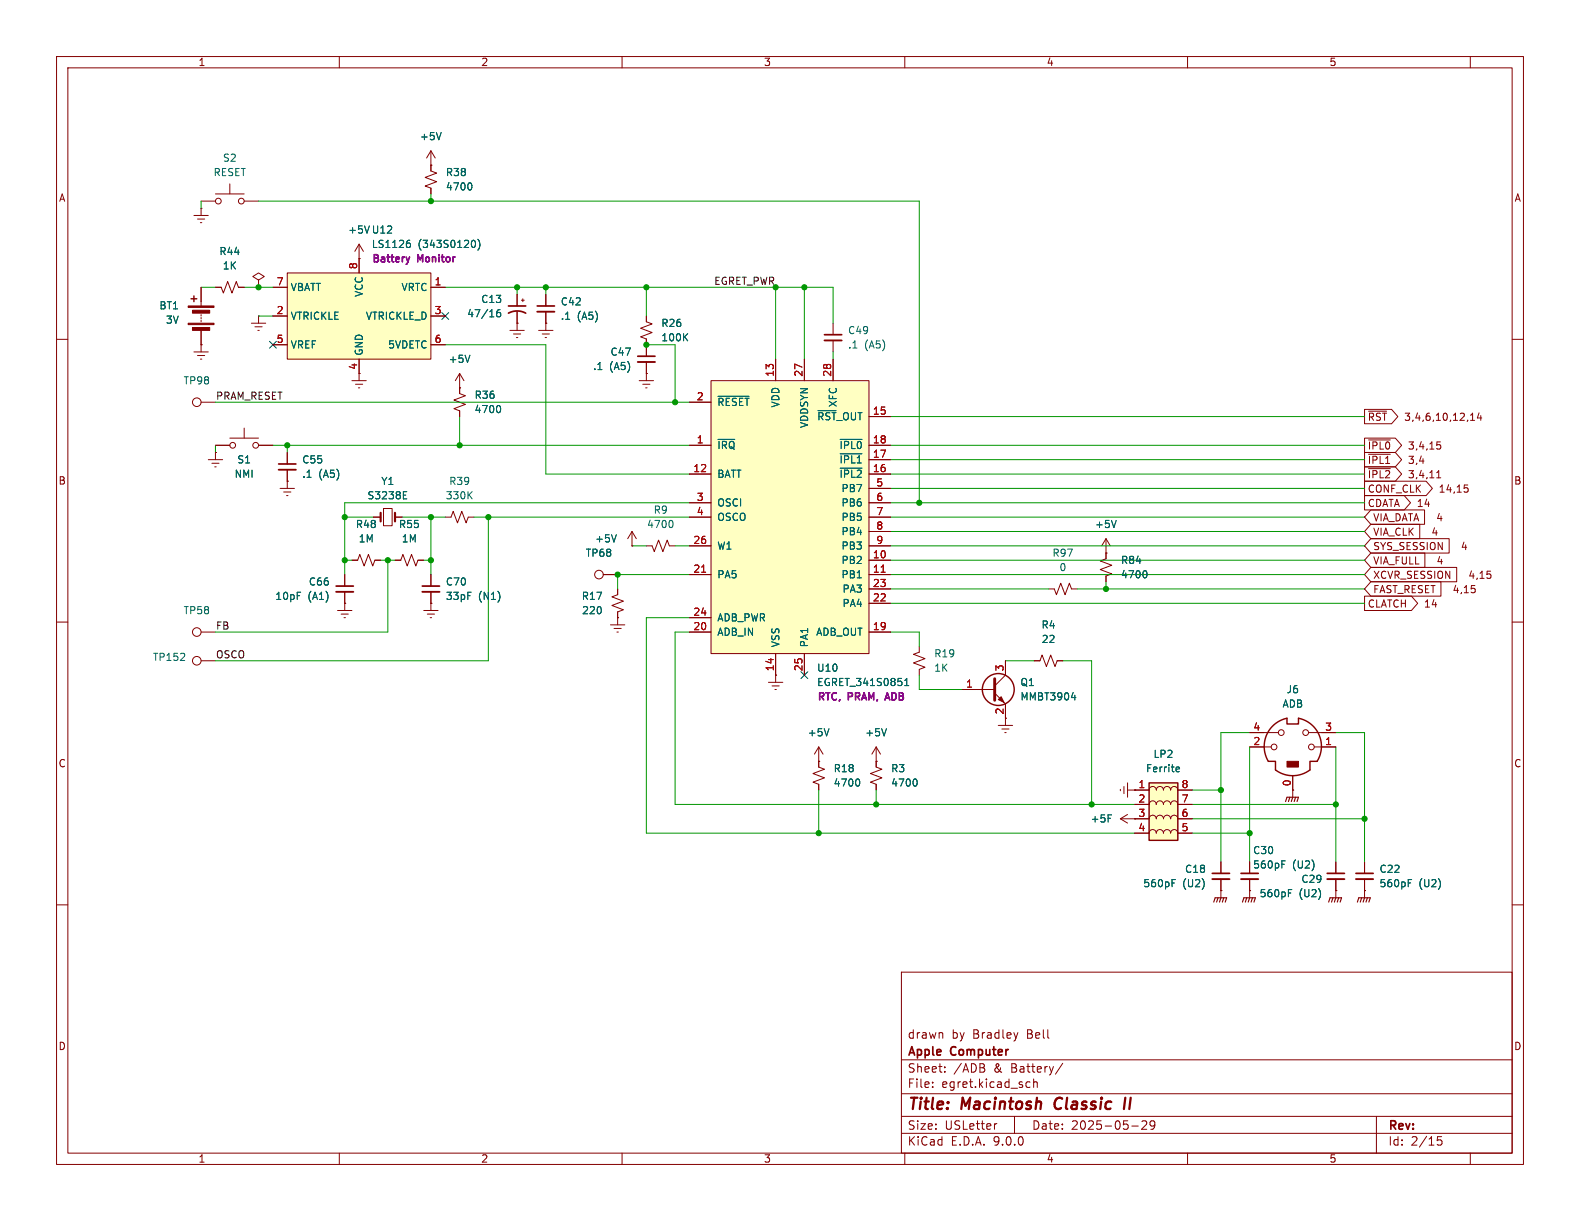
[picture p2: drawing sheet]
<svg xmlns="http://www.w3.org/2000/svg" width="279mm" height="216mm" viewBox="0 0 279 216" stroke-linecap="round" stroke-linejoin="round" font-family="sans-serif">
<g fill="none" stroke="#840000" stroke-width=".18">
<path d="M10 10h259.4v195.9h-259.4zM12 12h255.4v191.9h-255.4zM60 10v2M110 10v2M160 10v2M210 10v2M260 10v2M90.2 58.4h2.5M90.8 59.1h1.3M91.3 59.7h.3M91.4 57.2h.1M91.4 57.2v1.2"/>
<path d="M10 60h2M38.1 78.7h2.5M40.6 77.5h5.1M43.2 75.7v1.8M45.7 78.7h2.6M267.4 60h2M36.8 81.3h2.6M37.5 81.9h1.2M38 82.6h.2M38.1 80h.1M38.1 80v1.3M49.5 86.4h2.6"/>
<path d="M50.2 87h1.2M50.7 87.6h.2M50.8 85.1h.1M50.8 80v2M50.8 83.1v3.3M62.2 99.1h1l.4-1.1 .8 2.1 .8-2.1 .7 2.1 .4-1h1M66 91.4h1.3M67.8 89.9h1.5v3.1h-1.5zM69.8 99.1h1.1l.3-1.1 .8 2.1 .8-2.1 .7 2.1 .4-1h1M69.8 91.4h1.3M78.7 91.4h1.1l.3-1 .8 2.1 .8-2.1 .7 2.1 .4-1.1h1M111.8 96.5h.1"/>
<path d="M111.8 94l.7 1.3M111.8 94l-.8 1.3M111.8 94v2.5M114.3 96.5h1l.4 1 .8-2 .7 2 .8-2 .4 1h1M10 110h2M35.6 116.8h2.5M35.6 111.8h2.5M59.7 108h2.5M60.3 108.6h1.3M60.8 109.2h.3M61 106.7h.1M61 101.6v2"/>
<path d="M61 104.6v3.4M74.9 108h2.6M75.6 108.6h1.2M76.1 109.2h.2M76.2 106.7h.1M76.2 101.6v2M76.2 104.6v3.4M106.7 101.6h2.5M109.2 104.1v1.1l-1 .3 2 .8-2 .8 2 .7-1 .4v1M267.4 110h2M198.1 139.6v.2M198.8 139.1v1.2"/>
<path d="M199.4 139.7h1.3M199.4 138.4v2.6M200.7 139.7h.1M221 132.1h3.8M221 129.5h5.1M228.6 139.7h.1M228.6 137.2v3.8M231.4 129.5h4.8M232.4 132.1h3.8M198.1 144.8l1.3 .7M198.1 144.8h2.6M199.4 144l-1.3 .8"/>
<path d="M200.7 144.8h.1M215.9 157.5h.1M215.9 152.4v2M215.9 155.4v3.4M221 157.5h.1M221 155.4v3.4M236.2 157.5h.1M236.2 152.4v2M236.2 155.4v3.4M241.3 157.5h.1M241.3 152.4v2M241.3 155.4v3.4"/>
<path d="M10 160h2M159.4 171.9h108v32h-108zM267.4 160h2M159.4 197.4h108M159.4 193.4h108M159.4 187.4h108M164.9 192.1v.2M164.9 191.4v.1M166.6 182.7l.1 .9M167.1 189.4v.2M167.1 188.7v.1M176.3 198.7l-.3 .1"/>
<path d="M179.4 197.4v3M180 182.6l-.4 1M181.6 192.2h.5M181.6 191.4h.5M182.8 191.4l.2-.1 .4 .1v.9M182.8 190.8v1.5M187.9 188l-1.3 1.9M200.1 199.1h1.2M201.9 198.3l.6-.1 .2 .1 .1 .3-.9 1.1h.9M204.2 198.8l-.3 .3h-.3l-.2-.3 .1-.5 .4-.1 .2 .1a.99 .99 0 0 1-.3 1.4h-.3M243.4 197.4v6.5M60 203.9v2"/>
<path d="M110 203.9v2M159.4 200.4h108M160 203.9v2M210 203.9v2M254.9 201h-.7l-.1 .7 .3-.1h.5l.1 .2-.1 .5-.2 .2-.6-.2M260 203.9v2"/>
<circle cx="41.1" cy="78.7" r=".51"/>
<circle cx="45.2" cy="78.7" r=".51"/>
<circle cx="34.8" cy="111.8" r=".76"/>
<circle cx="34.8" cy="116.8" r=".76"/>
<circle cx="105.9" cy="101.6" r=".76"/>
<circle cx="225.3" cy="132.1" r=".51"/>
<circle cx="226.6" cy="129.5" r=".51"/>
<circle cx="230.9" cy="129.5" r=".51"/>
<circle cx="231.9" cy="132.1" r=".51"/>
</g>
<path d="M186.8 194.4a1.27 1.27 0 0 0 0 1.6M199 194.1l-.3 2M199.9 194.1l-.2 2" fill="none" stroke="#840000" stroke-width=".4"/>
<path d="M49.3 82h3M59.4 103.6h3.1M74.7 103.6h3M214.4 154.4h3M219.5 154.4h3M234.7 154.4h3M239.8 154.4h3" fill="none" stroke="#840000" stroke-width=".3"/>
<path d="M49.3 83.1h3M59.4 104.6h3.1M74.7 104.6h3M214.4 155.4h3M219.5 155.4h3M234.7 155.4h3M239.8 155.4h3" fill="none" stroke="#840000" stroke-width=".33"/>
<g fill="none" stroke="#006464" stroke-width=".18">
<path d="M71.3 87.5h.5M71.3 88.2h.6M71.3 86.9h.6M82.9 87.5l.6 .7M83.5 86.9l-.7 .8M109 94.6l-.4 1.2M118.7 92a.79 .79 0 0 1 0 1.3M196 144.1h.6M207.3 156.1h.4M207.3 155.5h.6M226.7 152.8h.4M226.7 152.2h.6"/>
<path d="M227.8 157.9h.5M227.8 157.3h.6M249 156.1h.5M249 155.5h.6"/>
</g>
<g fill="none" stroke="#840000" stroke-width=".2">
<path d="M214.6 159.5l.3-.7h2l-.2 .7M215.4 158.8l-.3 .7M215.9 158.8l-.3 .7M216.4 158.8l-.2 .7M219.7 159.5l.3-.7h2l-.3 .7M220.5 158.8l-.3 .7M221 158.8l-.3 .7M221.5 158.8l-.3 .7M227.3 141.7l.3-.7h2l-.2 .7M228.1 141l-.3 .7M228.6 141l-.3 .7M229.1 141l-.2 .7"/>
<path d="M234.9 159.5l.3-.7h2l-.2 .7M235.7 158.8l-.2 .7M236.2 158.8l-.2 .7M236.7 158.8l-.2 .7M240 159.5l.3-.7h2l-.2 .7M240.8 158.8l-.3 .7M241.3 158.8l-.3 .7M241.8 158.8l-.2 .7"/>
</g>
<path d="M67.3 90.7v1.5M69.8 90.7v1.5" fill="none" stroke="#840000" stroke-width=".38"/>
<path d="M224.9 128.5l1.4-1.1 1.3-.4v1h2v-1a5.1 5.1 0 0 1 3.3 7.6h-1.3v1.5a5.1 5.1 0 0 1-6 0v-1.5h-1.3a5.1 5.1 0 0 1 .6-6.1z" fill="none" stroke="#840000" stroke-width=".25"/>
<path d="M227.6 134.6h2v1h-2z" fill="#840000" stroke="#840000" stroke-width=".18"/>
<path d="M203.2 138.4h5.1v10.2h-5.1z" fill="#ffffc2"/>
<g fill="none" stroke="#840000" stroke-width=".25">
<path d="M203.2 138.4h5.1v10.2h-5.1z"/>
<circle cx="176.5" cy="121.9" r="2.82"/>
</g>
<g fill="none" stroke="#840000" stroke-width=".18">
<path d="M76.2 26.7v3.5l1 .4-2 .8 2 .7-2 .8 1 .4v1M76.2 29.2h.1M76.2 26.7l-.8 1.2M76.2 26.7l.8 1.2M177.8 116.8v2.6l-1.9 1.9M170.2 121.9h5.7M175.9 122.6l1.9 1.9v3.8M176.5 128.3h2.6M177.2 128.9h1.2M177.7 129.5h.2M200.7 139.7h2.5a.64 .64 0 0 1 .6-.6 .64 .64 0 0 1 .7 .6 .64 .64 0 0 1 .6-.6 .64 .64 0 0 1 .6 .6 .64 .64 0 0 1 .7-.6 .64 .64 0 0 1 .6 .6 .64 .64 0 0 1 .6-.6 .64 .64 0 0 1 .7 .6h2.5M200.7 142.2h2.5a.64 .64 0 0 1 .6-.6 .64 .64 0 0 1 .7 .6 .64 .64 0 0 1 .6-.6 .64 .64 0 0 1 .6 .6 .64 .64 0 0 1 .7-.6 .64 .64 0 0 1 .6 .6 .64 .64 0 0 1 .6-.6 .64 .64 0 0 1 .7 .6h2.5"/>
<path d="M200.7 144.8h2.5a.64 .64 0 0 1 .6-.7 .64 .64 0 0 1 .7 .7 .64 .64 0 0 1 .6-.7 .64 .64 0 0 1 .6 .7 .64 .64 0 0 1 .7-.7 .64 .64 0 0 1 .6 .7 .64 .64 0 0 1 .6-.7 .64 .64 0 0 1 .7 .7h2.5M200.7 147.3h2.5a.64 .64 0 0 1 .6-.6 .64 .64 0 0 1 .7 .6 .64 .64 0 0 1 .6-.6 .64 .64 0 0 1 .6 .6 .64 .64 0 0 1 .7-.6 .64 .64 0 0 1 .6 .6 .64 .64 0 0 1 .6-.6 .64 .64 0 0 1 .7 .6h2.5"/>
</g>
<path d="M78 23.4l-.4 1.3M83.1 32.3a.79 .79 0 0 1 0 1.3M189.5 123.3h.7M190.1 122.9v.9M208.2 135.6l.3 .1 .1 .2-.6 .1M208.5 136.4l-.3 .1" fill="none" stroke="#006464" stroke-width=".18"/>
<path d="M175.9 120v3.8" fill="none" stroke="#840000" stroke-width=".51"/>
<path d="M176.5 123.7l.5-.5 .5 1z" fill="#840000" stroke="#840000" stroke-width=".18"/>
<path d="M50.8 48.3h25.4v15.2h-25.4z" fill="#ffffc2"/>
<g fill="none" stroke="#840000" stroke-width=".18">
<path d="M34.3 38.1h2.5M34.9 38.7h1.3M35.4 39.4h.3M35.6 36.8h.1M35.6 36.8v1.3M35.6 35.6h2.5M38.1 34.3h5.1M40.6 32.5v1.8M43.2 35.6h2.5M35.6 50.8v3.3M35.6 55.6v.3M35.6 56.1v.3"/>
<path d="M35.6 56.6v.3M35.6 58.4v3.8M38.1 50.8h1l.4 1 .8-2 .7 2 .8-2 .4 1h1M44.4 57.2h2.6M45.1 57.8h1.3M45.6 58.4h.2M45.7 55.9h.1M45.7 49.5l1-.6-1-.6-1 .6 1 .6v1.3M45.7 50.8h.1M45.7 55.9v1.3M48.3 50.8h2.5M48.3 55.9h2.5"/>
<path d="M50.8 48.3h25.4v15.2h-25.4zM63.5 45.7h.1M63.5 43.2v5.1M63.5 43.2l-.8 1.3M63.5 43.2l.8 1.3M76.2 50.8h2.5M76.2 55.9h2.5M95.2 58.4h2.6M95.9 59.1h1.3M96.4 59.7h.2M96.5 57.2h.1M96.5 52.1v2"/>
<path d="M96.5 55.1v3.3M147.3 57.2v2M34.3 62.2h2.5M34.9 62.9h1.3M35.4 63.5h.3M35.6 61h.1M35.6 71.1h2.5M48.3 61h2.5M62.2 67.3h2.6M62.9 67.9h1.2M63.4 68.6h.2M63.5 63.5v3.8"/>
<path d="M76.2 61h2.5M81.3 68.6h.1M81.3 66l-.8 1.3M81.3 66l.7 1.3M81.3 66v2.6M113 67.3h2.6M113.7 67.9h1.2M114.2 68.6h.2M114.3 66h.1M114.3 66v1.3M147.3 60.2v2M195.6 95.3v3.5l-1 .4 2 .7-2 .8 2 .8-1 .4v1"/>
<path d="M195.6 97.8h.1M195.6 95.3l-.8 1.2M195.6 95.3l.7 1.2M107.9 110.5h2.6M108.6 111.1h1.3M109.1 111.8h.2M109.2 109.2h.1M109.2 109.2v1.3M137.2 119.4h.1M137.2 119.4v1.3M162.6 114.3v1l-1.1 .4 2.1 .8-2.1 .7 2.1 .8-1 .4v1M182.9 116.8h1l.4-1 .7 2.1 .8-2.1 .8 2.1 .3-1.1h1.1"/>
<path d="M185.4 104.1h1l.4 1.1 .8-2.1 .7 2.1 .8-2.1 .4 1h1M135.9 120.7h2.5M136.5 121.3h1.3M137 121.9h.3M144.8 132.1v3.5l1 .4-2 .8 2 .7-2 .8 1 .4v1M144.8 134.6h.1M144.8 132.1l-.8 1.3M144.8 132.1l.7 1.3M154.9 134.6h.1M154.9 132.1v3.5l1.1 .4-2.1 .8 2.1 .7-2.1 .8 1 .4v1M154.9 132.1l-.7 1.3M154.9 132.1l.8 1.3"/>
<circle cx="38.6" cy="35.6" r=".51"/>
<circle cx="42.7" cy="35.6" r=".51"/>
<circle cx="34.8" cy="71.1" r=".76"/>
</g>
<path d="M72.1 43h.2l.3 .2-.1 .4-.4 .2M72.2 42.5h.3M83.5 42.6l.2-.1a.68 .68 0 0 1 .4 .6 .68 .68 0 0 1-.4 .7l-.2-.1M84.5 42.3a1.46 1.46 0 0 1 0 1.9M83.1 62.8l-.4 1.3M197.4 92l-.4 1.3M202.5 100.9a.79 .79 0 0 1 0 1.3M146.6 128.8l-.4 1.3M151.7 137.7a.79 .79 0 0 1 0 1.3M156.8 128.8l-.5 1.3M161.9 137.7a.79 .79 0 0 1 0 1.3" fill="none" stroke="#006464" stroke-width=".18"/>
<path d="M72.4 45.4l-.3 .9" fill="none" stroke="#840084" stroke-width=".25"/>
<g fill="#840000" stroke="#840000" stroke-width=".18">
<path d="M33.3 54.1h4.5v.3h-4.5z"/>
<path d="M33.3 57.2h4.5v.2h-4.5z"/>
<path d="M34 54.9h3.1v.5h-3.1z"/>
<path d="M34 57.9h3.1v.5h-3.1z"/>
</g>
<path d="M33.8 52.8h1M34.3 52.3v1" fill="none" stroke="#840000" stroke-width=".25"/>
<path d="M95 54.1h3M145.8 59.2h3" fill="none" stroke="#840000" stroke-width=".3"/>
<path d="M95 55.1h3M145.8 60.2h3" fill="none" stroke="#840000" stroke-width=".33"/>
<path d="M125.7 67.3h28v48.3h-28z" fill="#ffffc2"/>
<g fill="none" stroke="#840000" stroke-width=".18">
<path d="M76.2 29.2h.1M76.2 29.2v1M76.2 33.3v1M35.6 50.8v2.5M35.6 58.4v2.6M38.1 50.8h1M42.2 50.8h1M48.3 50.8h2.5M48.3 55.9h2.5M63.5 45.7h.1M63.5 45.7v2.6M76.2 50.8h2.5"/>
<path d="M76.2 55.9h2.5M91.4 57.2h.1M91.4 52.1v2M91.4 55.1v2.1M92.2 53.1h.5M92.5 52.8v.5M96.5 57.2h.1M96.5 52.1v2M96.5 55.1v2.1M114.3 55.9v1l1 .4-2 .7 2 .8-2 .8 1 .3v3.1M35.6 61h.1M38.1 78.7h2.5"/>
<path d="M45.7 78.7h2.6M48.3 61h2.5M63.5 63.5v2.5M76.2 61h2.5M81.3 68.6v1l1 .4-2 .7 2 .8-2 .8 1 .3v1.1M81.3 68.6h.1M114.3 66h.1M114.3 64v2M121.9 71.1h3.8M121.9 78.7h3.8M125.7 67.3h28v48.3h-28zM137.2 63.5v3.8"/>
<path d="M142.2 63.5v3.8M147.3 63.5v3.8M153.7 78.7h3.8M153.7 73.7h3.8M241.3 72.4h4.8l1.1 1.3-1.1 1.2h-4.8zM241.3 77.5h5.4l1.2 1.2-1.2 1.3h-5.4zM242 72.7h3.2M242 77.8h3.9M254.1 78.1h.6M254.2 78.6h.3l.3 .3-.1 .4-.5 .1M260 74.3h.8M260 73.4l.4-.3v1.2"/>
<path d="M261.6 73l-.3 .9h.7M261.9 73.5v.8M38.1 80h.1M50.8 85.1h.1M50.8 80v2M50.8 83.1v2M62.2 99.1h1M66 91.4h1.3M66.3 99.1h1M69.8 91.4h1.3M69.8 99.1h1.1M73.9 99.1h1"/>
<path d="M111.8 96.5h.1M121.9 83.8h3.8M121.9 88.9h3.8M121.9 91.4h3.8M121.9 96.5h3.8M153.7 83.8h3.8M153.7 88.9h3.8M153.7 91.4h3.8M153.7 96.5h3.8M153.7 81.3h3.8M153.7 86.4h3.8M153.7 94h3.8"/>
<path d="M153.7 99.1h3.8M195.6 97.8h.1M195.6 97.8v1M241.3 87.6h7l1.1 1.3-1.1 1.3h-7zM241.3 85.1h10.9l1.1 1.3-1.1 1.2h-10.9zM241.3 82.5h5.4l1.2 1.3-1.2 1.3h-5.4zM241.3 80h5.4l1.2 1.3-1.2 1.3h-5.4zM242 82.9h3.9M242 80.3h3.9M242.4 92.7h8.7v2.6h-8.7l-1.1-1.3zM242.4 95.2h13.9v2.6h-13.9l-1.1-1.3zM242.4 97.8h9.6v2.5h-9.6l-1.1-1.2z"/>
<path d="M242.4 90.2h9.5v2.5h-9.5l-1.1-1.3zM254.1 84.5h.7M254.1 83.6l.3-.4v1.3M259 85.8h.6M259.1 86.2h.3l.2 .3v.4l-.5 .1M61 106.7h.1M61 101.6v2M61 104.6v2.1M76.2 106.7h.1M76.2 101.6v2M76.2 104.6v2.1M106.7 101.6h2.5"/>
<path d="M109.2 109.2h.1M109.2 104.1v1.1M109.2 108.2v1M121.9 101.6h3.8M121.9 109.2h3.8M121.9 111.8h3.8M137.2 119.4h.1M137.2 115.6v3.8M142.2 115.6v3.8M153.7 101.6h3.8M153.7 111.8h3.8M153.7 104.1h3.8"/>
<path d="M153.7 106.7h3.8M177.8 116.8v2.6M182.9 116.8h1M186.9 116.8h1.1M195.6 101.9v1M241.3 105.4h8.3l1.1 1.3-1.1 1.3h-8.3zM242.4 100.3h15.2v2.6h-15.2l-1.1-1.3zM242.4 102.9h12.4v2.5h-12.4l-1.1-1.3zM260.2 103.5h.6M260.8 104.1l.1 .2-.1 .4M263 101h.6M263.5 101.5l.2 .2-.2 .5"/>
<path d="M144.8 134.6h.1M144.8 134.6v1M144.8 138.7v1M154.9 134.6h.1M154.9 134.6v1M154.9 138.7v1M170.2 121.9h2.5M177.8 124.5v2.5M200.7 139.7h.1M200.7 139.7h2.5M208.3 139.7h2.5M221 129.5h2.5"/>
<path d="M221 132.1h2.5M228.6 139.7h.1M228.6 137.2v2.5M233.7 129.5h2.5M233.7 132.1h2.5M200.7 144.8h.1M200.7 142.2h2.5M200.7 144.8h2.5M200.7 147.3h2.5M208.3 142.2h2.5M208.3 144.8h2.5M208.3 147.3h2.5"/>
<path d="M215.9 157.5h.1M215.9 152.4v2M215.9 155.4v2.1M221 157.5h.1M221 155.4v2.1M236.2 157.5h.1M236.2 152.4v2M236.2 155.4v2.1M241.3 157.5h.1M241.3 152.4v2M241.3 155.4v2.1"/>
</g>
<g fill="none" stroke="#006464" stroke-width=".18">
<path d="M78 23.4l-.4 1.3M83.1 32.3a.79 .79 0 0 1 0 1.3M72.1 43h.2l.3 .2-.1 .4-.4 .2M72.2 42.5h.3M83.5 42.6l.2-.1a.68 .68 0 0 1 .4 .6 .68 .68 0 0 1-.4 .7l-.2-.1M84.5 42.3a1.46 1.46 0 0 1 0 1.9M88.4 54.8h-.3a.86 .86 0 0 0 0 1.2l.4-.1v-.4l-.2-.3h-.2l-.3 .3M121.1 59.5l.5 .8M121.6 59l-.7 .7M83.1 62.8l-.4 1.3M88.2 71.7a.79 .79 0 0 1 0 1.3M127 70.1h5.5"/>
<path d="M127 77.7h2.9M144.6 72.6h3.2M148.6 77.7h3.8M71.3 87.5h.5M71.3 88.2h.6M71.3 86.9h.6M109 94.6l-.4 1.2M148.6 80.2h3.8M148.6 82.8h3.8M197.4 92l-.4 1.3M202.5 100.9a.79 .79 0 0 1 0 1.3M146.6 128.8l-.4 1.3"/>
<path d="M151.7 137.7a.79 .79 0 0 1 0 1.3M156.8 128.8l-.5 1.3M160 121.2h.7M160 120.3l.3-.3v1.2M161.9 137.7a.79 .79 0 0 1 0 1.3M189.5 123.3h.7M190.1 122.9v.9M208.2 135.6l.3 .1 .1 .2-.6 .1M208.5 136.4l-.3 .1M196 144.1h.6M207.3 156.1h.4M207.3 155.5h.6"/>
<path d="M226.7 152.8h.4M226.7 152.2h.6M227.8 157.9h.5M227.8 157.3h.6M249 156.1h.5M249 155.5h.6"/>
</g>
<path d="M124.1 101.2h.7M155.8 101.2h.7" fill="none" stroke="#a90000" stroke-width=".18"/>
<path d="M72.4 45.4l-.3 .9M156.9 122.5l-.4 1.3" fill="none" stroke="#840084" stroke-width=".25"/>
<path d="M89.9 55.4a3.2 3.2 0 0 1 3.1 0M89.9 54.1h3.1M112.8 63h3" fill="none" stroke="#840000" stroke-width=".3"/>
<path d="M112.8 64h3" fill="none" stroke="#840000" stroke-width=".33"/>
<g fill="none" stroke="#009600" stroke-width=".18">
<path d="M35.6 35.6v1.2M45.7 35.6h116.9v53.3M76.2 34.3v1.3M35.6 50.8h2.5M43.2 50.8h5.1M45.7 55.9h2.6M78.7 50.8h68.6v6.4M91.4 50.8v1.3M96.5 50.8v1.3M114.3 50.8v5.1M137.2 50.8v12.7M142.2 50.8v12.7"/>
<path d="M38.1 71.1h83.8M38.1 78.7v1.3M48.3 78.7h73.6M50.8 78.7v1.3M78.7 61h17.8v22.8h25.4M81.3 73.7v5M114.3 61h5.1v10.1M147.3 62.2v1.3M157.5 73.7h83.8M157.5 78.7h83.8M61 99.1h1.2M61 91.4h5"/>
<path d="M67.3 99.1h2.5M68.6 99.1v12.7h-30.5M71.1 91.4h7.6M74.9 99.1h1.3M76.2 91.4v10.2M83.8 91.4h38.1M86.4 91.4v25.4h-48.3M111.8 96.5h2.5M119.4 96.5h2.5M121.9 88.9h-60.9v12.7M157.5 99.1h83.8M157.5 91.4h83.8"/>
<path d="M157.5 94h83.8M157.5 83.8h83.8M157.5 81.3h83.8M157.5 86.4h83.8M157.5 88.9h83.8M157.5 96.5h83.8M121.9 111.8h-2.5v30.4h81.3M121.9 109.2h-7.6v38.1h86.4M121.9 101.6h-12.7v2.5M157.5 104.1h27.9M157.5 106.7h83.8M157.5 111.8h5.1v2.5"/>
<path d="M157.5 101.6h83.8M162.6 119.4v2.5h7.6M177.8 116.8h5.1M188 116.8h5v25.4M190.5 104.1h50.8M195.6 102.9v1.2M144.8 139.7v7.6M154.9 139.7v2.5M210.8 139.7h5.1M221 129.5h-5.1v22.9M221 132.1v20.3M236.2 129.5h5.1v22.9"/>
<path d="M236.2 132.1v20.3M210.8 147.3h10.2M210.8 142.2h25.4M210.8 144.8h30.5"/>
</g>
<path d="M78.1 55.3l1.2 1.2M79.3 55.3l-1.2 1.2M47.7 60.4l1.2 1.2M48.9 60.4l-1.2 1.2M141.6 118.8l1.2 1.2M142.8 118.8l-1.2 1.2" fill="none" stroke="#000084" stroke-width=".18"/>
<g fill="#009600" stroke="#009600" stroke-width=".18">
<circle cx="68.6" cy="99.1" r=".46"/>
<circle cx="76.2" cy="99.1" r=".46"/>
<circle cx="61" cy="91.4" r=".46"/>
<circle cx="81.3" cy="78.7" r=".46"/>
<circle cx="61" cy="99.1" r=".46"/>
<circle cx="144.8" cy="147.3" r=".46"/>
<circle cx="154.9" cy="142.2" r=".46"/>
<circle cx="142.2" cy="50.8" r=".46"/>
<circle cx="162.6" cy="88.9" r=".46"/>
<circle cx="114.3" cy="50.8" r=".46"/>
<circle cx="96.5" cy="50.8" r=".46"/>
<circle cx="91.4" cy="50.8" r=".46"/>
<circle cx="119.4" cy="71.1" r=".46"/>
<circle cx="114.3" cy="61" r=".46"/>
<circle cx="195.6" cy="104.1" r=".46"/>
<circle cx="45.7" cy="50.8" r=".46"/>
<circle cx="50.8" cy="78.7" r=".46"/>
<circle cx="76.2" cy="35.6" r=".46"/>
<circle cx="193" cy="142.2" r=".46"/>
<circle cx="221" cy="147.3" r=".46"/>
<circle cx="215.9" cy="139.7" r=".46"/>
<circle cx="241.3" cy="144.8" r=".46"/>
<circle cx="236.2" cy="142.2" r=".46"/>
<circle cx="109.2" cy="101.6" r=".46"/>
<circle cx="76.2" cy="91.4" r=".46"/>
<circle cx="86.4" cy="91.4" r=".46"/>
</g>
<g font-size="2.8" fill="#840000">
<text x="160.4" y="196.8">Title:</text>
<text x="170.1" y="196.8">Macintosh</text>
<text x="187.3" y="196.8">Classic</text>
</g>
<g font-size="2.1" fill="#840000">
<text x="160.4" y="183.9">drawn</text>
<text x="168.3" y="183.9">by</text>
<text x="172.1" y="183.9">Bradley</text>
<text x="181.7" y="183.9">Bell</text>
<text x="160.4" y="189.9">Sheet:</text>
<text x="160.4" y="187.1">Apple</text>
<text x="168.2" y="187.1">Computer</text>
<text x="168.6" y="189.9">/ADB</text>
<text x="175.8" y="189.9">&amp;</text>
<text x="178.9" y="189.9">Battery/</text>
<text x="160.4" y="192.6">File:</text>
<text x="166.5" y="192.6">egret.kicad_sch</text>
<text x="160.4" y="202.8">KiCad</text>
<text x="160.4" y="200">Size:</text>
<text x="167.1" y="200">USLetter</text>
<text x="168.1" y="202.8">E.D.A.</text>
<text x="175.7" y="202.8">9.0.0</text>
<text x="182.4" y="200">Date:</text>
<text x="189.4" y="200">2025-05-29</text>
<text x="245.4" y="200.2">Rev:</text>
<text x="245.4" y="202.8">Id:</text>
<text x="249.5" y="202.8">2/15</text>
</g>
<g font-size="1.8" fill="#840000">
<text x="35" y="11.9">1</text>
<text x="85" y="11.9">2</text>
<text x="135" y="11.9">3</text>
<text x="185" y="11.9">4</text>
<text x="235" y="11.9">5</text>
<text x="10.3" y="35.9">A</text>
<text x="267.7" y="35.9">A</text>
<text x="241.8" y="74.6">~{RST} 3,4,6,10,12,14</text>
<text x="241.8" y="79.7">~{IPL0}</text>
<text x="241.8" y="82.2">~{IPL1}</text>
<text x="248.9" y="79.7">3,4,15</text>
<text x="248.9" y="82.2">3,4</text>
<text x="10.3" y="85.9">B</text>
<text x="241.8" y="89.9">CDATA</text>
<text x="241.8" y="87.3">CONF_CLK</text>
<text x="241.8" y="84.8">~{IPL2}</text>
<text x="248.9" y="84.8">3,4,11</text>
<text x="250.4" y="89.9">14</text>
<text x="254.3" y="87.3">14,15</text>
<text x="267.7" y="85.9">B</text>
<text x="242.7" y="94.9">VIA_CLK</text>
<text x="242.7" y="92.4">VIA_DATA</text>
<text x="253" y="94.9">4</text>
<text x="253.9" y="92.4">4</text>
<text x="242.7" y="97.5">SYS_SESSION</text>
<text x="242.7" y="100">VIA_FULL</text>
<text x="253.9" y="100">4</text>
<text x="258.2" y="97.5">4</text>
<text x="241.8" y="107.6">CLATCH</text>
<text x="242.7" y="102.6">XCVR_SESSION</text>
<text x="242.7" y="105.1">FAST_RESET</text>
<text x="251.7" y="107.6">14</text>
<text x="256.8" y="105.1">4,15</text>
<text x="259.6" y="102.6">4,15</text>
<text x="10.3" y="135.9">C</text>
<text x="267.7" y="135.9">C</text>
<text x="221.5" y="153.8">560pF</text>
<text x="10.3" y="185.9">D</text>
<text x="267.7" y="185.9">D</text>
<text x="35" y="205.8">1</text>
<text x="85" y="205.8">2</text>
<text x="135" y="205.8">3</text>
<text x="185" y="205.8">4</text>
<text x="235" y="205.8">5</text>
</g>
<g font-size="1.8" fill="#006464">
<text x="39.3" y="28.8">S2</text>
<text x="74.2" y="25">+5V</text>
<text x="37.7" y="31.3">RESET</text>
<text x="78.7" y="31.3">R38</text>
<text x="78.7" y="33.9">4700</text>
<text x="61.5" y="41.5">+5V U12</text>
<text x="38.7" y="45.3">R44</text>
<text x="39.3" y="47.9">1K</text>
<text x="65.7" y="44">LS1126</text>
<text x="73.9" y="44">(343S0120)</text>
<text x="51.3" y="51.7">VBATT</text>
<text x="64.4" y="52.6" transform="rotate(-90 64.4 52.6)">VCC</text>
<text x="70.9" y="51.7">VRTC</text>
<text x="85" y="53.8">C13</text>
<text x="28.1" y="54.9">BT1</text>
<text x="29.2" y="57.4">3V</text>
<text x="51.3" y="56.7">VTRICKLE</text>
<text x="64.6" y="56.7">VTRICKLE_D</text>
<text x="82.5" y="56.3">47/16</text>
<text x="99.1" y="54.2">C42</text>
<text x="99.1" y="56.7">.1</text>
<text x="102.1" y="56.7">(A5)</text>
<text x="116.8" y="58">R26</text>
<text x="149.9" y="59.3">C49</text>
<text x="51.3" y="61.8">VREF</text>
<text x="64.4" y="63" transform="rotate(-90 64.4 63)">GND</text>
<text x="68.5" y="61.8">5VDETC</text>
<text x="79.2" y="64.4">+5V</text>
<text x="104.8" y="65.6">.1</text>
<text x="107.8" y="65.6">(A5)</text>
<text x="107.9" y="63.1">C47</text>
<text x="116.8" y="60.6">100K</text>
<text x="149.9" y="61.8">.1</text>
<text x="152.9" y="61.8">(A5)</text>
<text x="32.4" y="68.2">TP98</text>
<text x="83.8" y="70.7">R36</text>
<text x="126.7" y="72">~{RESET}</text>
<text x="83.8" y="73.3">4700</text>
<text x="138" y="72.2" transform="rotate(-90 138 72.2)">VDD</text>
<text x="143.1" y="75.8" transform="rotate(-90 143.1 75.8)">VDDSYN</text>
<text x="144.4" y="74.5">~{RST}_OUT</text>
<text x="148.2" y="72.1" transform="rotate(-90 148.2 72.1)">XFC</text>
<text x="41.9" y="82.1">S1</text>
<text x="53.3" y="82.1">C55</text>
<text x="126.7" y="79.6">~{IRQ}</text>
<text x="148.3" y="79.6">~{IPL0}</text>
<text x="148.3" y="82.1">~{IPL1}</text>
<text x="41.4" y="84.7">NMI</text>
<text x="53.3" y="84.7">.1</text>
<text x="56.3" y="84.7">(A5)</text>
<text x="64.9" y="88.5">S3238E</text>
<text x="67.3" y="86">Y1</text>
<text x="78.7" y="88.5">330K</text>
<text x="79.3" y="86">R39</text>
<text x="126.7" y="84.7">BATT</text>
<text x="126.7" y="89.8">OSCI</text>
<text x="148.3" y="84.7">~{IPL2}</text>
<text x="148.7" y="87.2">PB7</text>
<text x="148.7" y="89.8">PB6</text>
<text x="62.8" y="93.6">R48</text>
<text x="70.4" y="93.6">R55</text>
<text x="114.3" y="93.6">4700</text>
<text x="115.5" y="91">R9</text>
<text x="126.7" y="92.3">OSCO</text>
<text x="148.7" y="92.3">PB5</text>
<text x="148.7" y="94.8">PB4</text>
<text x="193.5" y="93.6">+5V</text>
<text x="63.3" y="96.1">1M</text>
<text x="71" y="96.1">1M</text>
<text x="103.5" y="98.7">TP68</text>
<text x="105.1" y="96.1">+5V</text>
<text x="126.7" y="97.4">W1</text>
<text x="148.7" y="97.4">PB3</text>
<text x="148.7" y="99.9">PB2</text>
<text x="186" y="98.7">R97</text>
<text x="187.3" y="101.2">0</text>
<text x="198.1" y="99.9">R84</text>
<text x="48.6" y="106.3">10pF</text>
<text x="54.4" y="106.3">(A1)</text>
<text x="54.5" y="103.7">C66</text>
<text x="78.7" y="103.7">C70</text>
<text x="78.7" y="106.3">33pF</text>
<text x="84.6" y="106.3">(N1)</text>
<text x="102.8" y="106.3">R17</text>
<text x="126.7" y="102.5">PA5</text>
<text x="148.7" y="102.5">PB1</text>
<text x="148.9" y="105">PA3</text>
<text x="148.9" y="107.5">PA4</text>
<text x="198.1" y="102.5">4700</text>
<text x="32.4" y="108.8">TP58</text>
<text x="102.8" y="108.8">220</text>
<text x="126.7" y="110.1">ADB_PWR</text>
<text x="126.7" y="112.6">ADB_IN</text>
<text x="144.2" y="112.6">ADB_OUT</text>
<text x="184.1" y="111.4">R4</text>
<text x="184.1" y="113.9">22</text>
<text x="26.9" y="117.1">TP152</text>
<text x="138" y="114.6" transform="rotate(-90 138 114.6)">VSS</text>
<text x="143.1" y="114.6" transform="rotate(-90 143.1 114.6)">PA1</text>
<text x="144.4" y="119">U10</text>
<text x="165.1" y="119">1K</text>
<text x="165.1" y="116.4">R19</text>
<text x="144.4" y="121.5">EGRET_341S0851</text>
<text x="180.3" y="121.5">Q1</text>
<text x="180.3" y="124.1">MMBT3904</text>
<text x="226.7" y="125.3">ADB</text>
<text x="227.4" y="122.8">J6</text>
<text x="142.7" y="130.4">+5V</text>
<text x="152.9" y="130.4">+5V</text>
<text x="147.3" y="136.8">R18</text>
<text x="157.5" y="136.8">R3</text>
<text x="202.6" y="136.8">Ferrite</text>
<text x="203.9" y="134.2">LP2</text>
<text x="147.3" y="139.3">4700</text>
<text x="157.5" y="139.3">4700</text>
<text x="192.8" y="145.6">+5F</text>
<text x="209.5" y="154.5">C18</text>
<text x="221.5" y="151.2">C30</text>
<text x="228.5" y="153.8">(U2)</text>
<text x="243.8" y="154.5">C22</text>
<text x="202.1" y="157.1">560pF</text>
<text x="209.1" y="157.1">(U2)</text>
<text x="222.7" y="158.9">560pF</text>
<text x="229.7" y="158.9">(U2)</text>
<text x="230" y="156.3">C29</text>
<text x="243.8" y="157.1">560pF</text>
<text x="250.9" y="157.1">(U2)</text>
</g>
<g font-size="1.8" fill="#a90000">
<text x="63.2" y="47.7" transform="rotate(-90 63.2 47.7)">8</text>
<text x="48.8" y="50.5">7</text>
<text x="76.8" y="50.5">1</text>
<text x="48.8" y="55.6">2</text>
<text x="76.8" y="55.6">3</text>
<text x="48.8" y="60.7">5</text>
<text x="63.2" y="65.5" transform="rotate(-90 63.2 65.5)">4</text>
<text x="76.8" y="60.7">6</text>
<text x="123.1" y="70.9">2</text>
<text x="136.9" y="66.7" transform="rotate(-90 136.9 66.7)">13</text>
<text x="142" y="66.7" transform="rotate(-90 142 66.7)">27</text>
<text x="147.1" y="66.7" transform="rotate(-90 147.1 66.7)">28</text>
<text x="154.3" y="73.4">15</text>
<text x="122.5" y="83.6">12</text>
<text x="123.1" y="78.5">1</text>
<text x="154.3" y="78.5">18</text>
<text x="154.3" y="81">17</text>
<text x="154.3" y="83.6">16</text>
<text x="123.1" y="88.6">3</text>
<text x="154.9" y="86.1">5</text>
<text x="154.9" y="88.6">6</text>
<text x="123.1" y="91.2">4</text>
<text x="154.9" y="91.2">7</text>
<text x="154.9" y="93.7">8</text>
<text x="122.5" y="96.3">26</text>
<text x="122.5" y="101.3">21</text>
<text x="154.3" y="98.8">10</text>
<text x="154.3" y="101.3">11</text>
<text x="154.9" y="96.3">9</text>
<text x="154.3" y="103.9">23</text>
<text x="154.3" y="106.4">22</text>
<text x="122.5" y="109">24</text>
<text x="122.5" y="111.5">20</text>
<text x="154.3" y="111.5">19</text>
<text x="136.9" y="118.8" transform="rotate(-90 136.9 118.8)">14</text>
<text x="142" y="118.8" transform="rotate(-90 142 118.8)">25</text>
<text x="177.5" y="118.8" transform="rotate(-90 177.5 118.8)">3</text>
<text x="170.7" y="121.7">1</text>
<text x="177.5" y="126.4" transform="rotate(-90 177.5 126.4)">2</text>
<text x="221.5" y="129.3">4</text>
<text x="221.5" y="131.8">2</text>
<text x="234.2" y="129.3">3</text>
<text x="234.2" y="131.8">1</text>
<text x="201.2" y="139.4">1</text>
<text x="201.2" y="142">2</text>
<text x="208.8" y="139.4">8</text>
<text x="208.8" y="142">7</text>
<text x="228.3" y="139.1" transform="rotate(-90 228.3 139.1)">0</text>
<text x="201.2" y="144.5">3</text>
<text x="201.2" y="147.1">4</text>
<text x="208.8" y="144.5">6</text>
<text x="208.8" y="147.1">5</text>
</g>
<g font-size="1.8" fill="#840084">
<text x="65.6" y="46.7">Battery</text>
<text x="73.8" y="46.7">Monitor</text>
<text x="144.4" y="124.2">RTC,</text>
<text x="150" y="124.2">PRAM,</text>
<text x="157.1" y="124.2">ADB</text>
</g>
<text font-size="1.8" fill="#009600" x="126.2" y="50.5">EGRET_PWR</text>
<g font-size="1.8" fill="#0f0f0f">
<text x="38.1" y="70.8">PRAM_RESET</text>
<text x="38.1" y="111.4">FB</text>
<text x="38.1" y="116.5">OSCO</text>
</g>
</svg>
